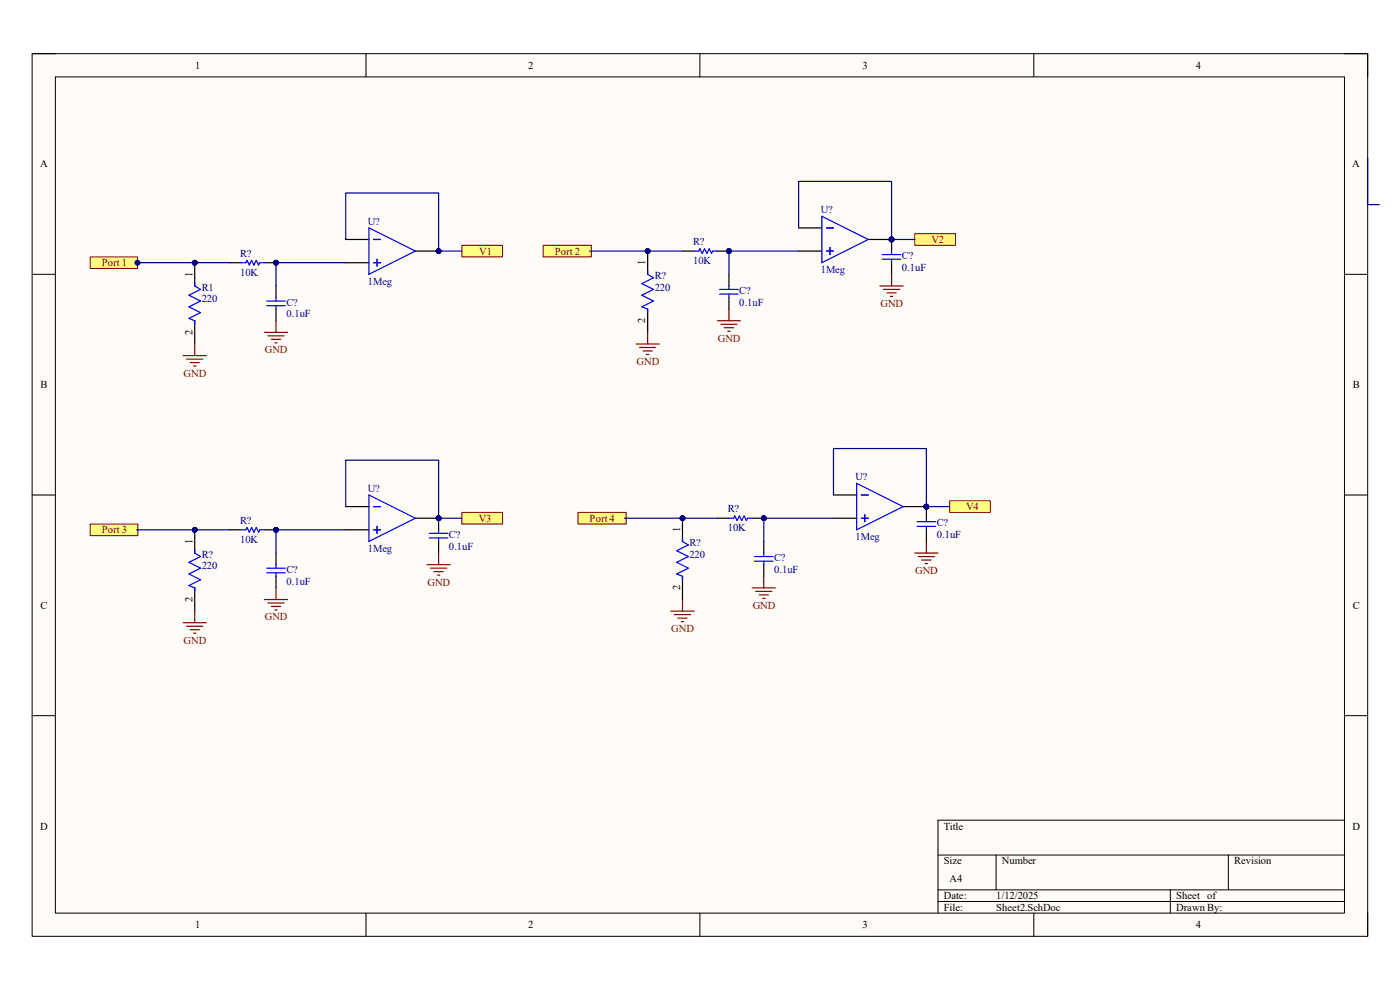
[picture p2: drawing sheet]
<svg xmlns="http://www.w3.org/2000/svg" width="297mm" height="210mm" viewBox="0 0 297 210" stroke-linecap="round" stroke-linejoin="round" font-family="sans-serif">
<path d="M6.8 11.4h283.4v187.2h-283.4z" fill-rule="evenodd" fill="#fffcf8"/>
<path d="M6.8 11.4h283.4v187.2h-283.4z" fill="none" stroke="#000" stroke-width=".21"/>
<path d="M11.7 16.3h273.5v177.4h-273.5z" fill-rule="evenodd" fill="#fffcf8"/>
<g fill="none" stroke="#000" stroke-width=".21">
<path d="M6.8 11.4h4.9M11.7 16.3h273.5v177.4h-273.5zM77.6 11.4v4.9M148.5 11.4v4.9M219.3 11.4v4.9M285.2 11.4h5v4.9M6.8 58.2h4.9M285.2 58.2h5M6.8 105h4.9M285.2 105h5M6.8 151.8h4.9M285.2 151.8h5"/>
<path d="M285.2 174h-86.2v19.7M77.6 193.7v4.9M148.5 193.7v4.9M199 181.4h86.2M199 188.8h86.2M199 191.2h86.2M211.3 181.4v7.4M219.3 193.7v4.9M248.3 188.8v4.9M260.6 181.4v7.4M290.2 193.7v4.9"/>
</g>
<circle cx="93" cy="53.3" r=".49" fill="#000080"/>
<circle cx="93" cy="53.3" r=".49" fill="none" stroke="#000080" stroke-width=".21"/>
<path d="M73.3 50.8h5M73.3 55.7h5M88.1 53.3h4.9" fill="none" stroke="#000" stroke-width=".25"/>
<circle cx="93" cy="53.3" r=".49" fill="#000080"/>
<circle cx="93" cy="53.3" r=".49" fill="none" stroke="#000080" stroke-width=".21"/>
<path d="M78.3 48.3l9.8 5-9.8 4.9zM79.3 50.8h1.4M79.3 55.7h1.4M80 55v1.5" fill="none" stroke="#00f" stroke-width=".25"/>
<circle cx="41.3" cy="55.7" r=".49" fill="#000080"/>
<circle cx="41.3" cy="55.7" r=".49" fill="none" stroke="#000080" stroke-width=".21"/>
<path d="M41.3 55.7v5" fill="none" stroke="#000" stroke-width=".25"/>
<circle cx="41.3" cy="55.7" r=".49" fill="#000080"/>
<circle cx="41.3" cy="55.7" r=".49" fill="none" stroke="#000080" stroke-width=".21"/>
<path d="M41.3 68v5" fill="none" stroke="#000" stroke-width=".25"/>
<path d="M41.3 59.9v.8l1.2 .7-2.4 1.2 2.4 1.3-2.4 1.2 2.4 1.2-2.4 1.3 1.2 .4v.8" fill="none" stroke="#00f" stroke-width=".25"/>
<path d="M19.1 54.5h10.1v2.5h-10.1z" fill-rule="evenodd" fill="#ffff80"/>
<path d="M19.1 54.5h10.1v2.5h-10.1z" fill="none" stroke="#800000" stroke-width=".21"/>
<circle cx="29.2" cy="55.7" r=".49" fill="#000080"/>
<circle cx="29.2" cy="55.7" r=".49" fill="none" stroke="#000080" stroke-width=".21"/>
<path d="M38.8 75.4h5M39.6 76.2h3.4M40.3 76.9h2M41.1 77.7h.5M41.3 73v2.4" fill="none" stroke="#800000" stroke-width=".25"/>
<circle cx="58.6" cy="55.7" r=".49" fill="#000080"/>
<circle cx="58.6" cy="55.7" r=".49" fill="none" stroke="#000080" stroke-width=".21"/>
<path d="M56.1 55.7h2.5" fill="none" stroke="#000" stroke-width=".25"/>
<circle cx="58.6" cy="55.7" r=".49" fill="#000080"/>
<circle cx="58.6" cy="55.7" r=".49" fill="none" stroke="#000080" stroke-width=".21"/>
<path d="M48.7 55.7h2.5M58.6 60.7v2.4M58.6 65.6v2.4" fill="none" stroke="#000" stroke-width=".25"/>
<path d="M51.2 55.7h1l.2-.5 .5 1 .5-1 .5 1 .5-1 .5 1 .2-.5h1M56.6 63.9h3.9M56.6 64.8h3.9M58.6 63.1v.8M58.6 64.8v.8" fill="none" stroke="#00f" stroke-width=".25"/>
<path d="M56.1 70.5h4.9M56.8 71.2h3.5M57.6 72h1.9M58.3 72.7h.5M58.6 68v2.5" fill="none" stroke="#800000" stroke-width=".25"/>
<path d="M98 52h8.6v2.5h-8.6z" fill-rule="evenodd" fill="#ffff80"/>
<path d="M98 52h8.6v2.5h-8.6z" fill="none" stroke="#800000" stroke-width=".21"/>
<path d="M290.2 33.6v9.8h2.4M29 55.7h12.3" fill="none" stroke="#000080" stroke-width=".25"/>
<circle cx="29.2" cy="55.7" r=".49" fill="#000080"/>
<circle cx="29.2" cy="55.7" r=".49" fill="none" stroke="#000080" stroke-width=".21"/>
<circle cx="41.3" cy="55.7" r=".49" fill="#000080"/>
<circle cx="41.3" cy="55.7" r=".49" fill="none" stroke="#000080" stroke-width=".21"/>
<path d="M41.3 55.7h7.4" fill="none" stroke="#000080" stroke-width=".25"/>
<circle cx="41.3" cy="55.7" r=".49" fill="#000080"/>
<circle cx="41.3" cy="55.7" r=".49" fill="none" stroke="#000080" stroke-width=".21"/>
<path d="M58.6 55.7v5" fill="none" stroke="#000080" stroke-width=".25"/>
<circle cx="58.6" cy="55.7" r=".49" fill="#000080"/>
<circle cx="58.6" cy="55.7" r=".49" fill="none" stroke="#000080" stroke-width=".21"/>
<path d="M58.6 55.7h14.7" fill="none" stroke="#000080" stroke-width=".25"/>
<circle cx="58.6" cy="55.7" r=".49" fill="#000080"/>
<circle cx="58.6" cy="55.7" r=".49" fill="none" stroke="#000080" stroke-width=".21"/>
<path d="M93 53.3h5" fill="none" stroke="#000080" stroke-width=".25"/>
<circle cx="93" cy="53.3" r=".49" fill="#000080"/>
<circle cx="93" cy="53.3" r=".49" fill="none" stroke="#000080" stroke-width=".21"/>
<path d="M73.3 50.8v-9.9h19.7v12.4" fill="none" stroke="#000080" stroke-width=".25"/>
<circle cx="93" cy="53.3" r=".49" fill="#000080"/>
<circle cx="93" cy="53.3" r=".49" fill="none" stroke="#000080" stroke-width=".21"/>
<circle cx="189.1" cy="50.8" r=".49" fill="#000080"/>
<circle cx="189.1" cy="50.8" r=".49" fill="none" stroke="#000080" stroke-width=".21"/>
<path d="M169.4 48.3h5M169.4 53.3h5M184.2 50.8h4.9" fill="none" stroke="#000" stroke-width=".25"/>
<circle cx="189.1" cy="50.8" r=".49" fill="#000080"/>
<circle cx="189.1" cy="50.8" r=".49" fill="none" stroke="#000080" stroke-width=".21"/>
<path d="M174.4 45.9l9.8 4.9-9.8 4.9zM175.3 48.3h1.5M175.3 53.3h1.5M176.1 52.5v1.5" fill="none" stroke="#00f" stroke-width=".25"/>
<circle cx="137.4" cy="53.3" r=".49" fill="#000080"/>
<circle cx="137.4" cy="53.3" r=".49" fill="none" stroke="#000080" stroke-width=".21"/>
<path d="M137.4 53.3v4.9" fill="none" stroke="#000" stroke-width=".25"/>
<circle cx="137.4" cy="53.3" r=".49" fill="#000080"/>
<circle cx="137.4" cy="53.3" r=".49" fill="none" stroke="#000080" stroke-width=".21"/>
<path d="M137.4 65.6v4.9" fill="none" stroke="#000" stroke-width=".25"/>
<path d="M137.4 57.5v.7l1.2 .7-2.4 1.3 2.4 1.2-2.4 1.2 2.4 1.3-2.4 1.2 1.2 .5v.7" fill="none" stroke="#00f" stroke-width=".25"/>
<path d="M115.2 52h10.2v2.5h-10.2z" fill-rule="evenodd" fill="#ffff80"/>
<path d="M115.2 52h10.2v2.5h-10.2z" fill="none" stroke="#800000" stroke-width=".21"/>
<path d="M134.9 73h5M135.7 73.7h3.4M136.4 74.5h2M137.2 75.2h.4M137.4 70.5v2.5" fill="none" stroke="#800000" stroke-width=".25"/>
<circle cx="154.6" cy="53.3" r=".49" fill="#000080"/>
<circle cx="154.6" cy="53.3" r=".49" fill="none" stroke="#000080" stroke-width=".21"/>
<path d="M152.2 53.3h2.4" fill="none" stroke="#000" stroke-width=".25"/>
<circle cx="154.6" cy="53.3" r=".49" fill="#000080"/>
<circle cx="154.6" cy="53.3" r=".49" fill="none" stroke="#000080" stroke-width=".21"/>
<path d="M144.8 53.3h2.5M154.6 58.2v2.5M154.6 63.1v2.5" fill="none" stroke="#000" stroke-width=".25"/>
<path d="M147.3 53.3h.9l.3-.5 .5 1 .5-1 .5 1 .5-1 .5 1 .2-.5h1M152.7 61.4h3.9M152.7 62.4h3.9M154.6 60.7v.7M154.6 62.4v.7" fill="none" stroke="#00f" stroke-width=".25"/>
<path d="M152.2 68.1h4.9M152.9 68.8h3.5M153.7 69.5h1.9M154.4 70.3h.5M154.6 65.6v2.5" fill="none" stroke="#800000" stroke-width=".25"/>
<path d="M194.1 49.6h8.6v2.4h-8.6z" fill-rule="evenodd" fill="#ffff80"/>
<path d="M194.1 49.6h8.6v2.4h-8.6z" fill="none" stroke="#800000" stroke-width=".21"/>
<path d="M125.1 53.3h12.3" fill="none" stroke="#000080" stroke-width=".25"/>
<circle cx="137.4" cy="53.3" r=".49" fill="#000080"/>
<circle cx="137.4" cy="53.3" r=".49" fill="none" stroke="#000080" stroke-width=".21"/>
<path d="M137.4 53.3h7.4" fill="none" stroke="#000080" stroke-width=".25"/>
<circle cx="137.4" cy="53.3" r=".49" fill="#000080"/>
<circle cx="137.4" cy="53.3" r=".49" fill="none" stroke="#000080" stroke-width=".21"/>
<path d="M154.6 53.3v4.9" fill="none" stroke="#000080" stroke-width=".25"/>
<circle cx="154.6" cy="53.3" r=".49" fill="#000080"/>
<circle cx="154.6" cy="53.3" r=".49" fill="none" stroke="#000080" stroke-width=".21"/>
<path d="M154.6 53.3h14.8" fill="none" stroke="#000080" stroke-width=".25"/>
<circle cx="154.6" cy="53.3" r=".49" fill="#000080"/>
<circle cx="154.6" cy="53.3" r=".49" fill="none" stroke="#000080" stroke-width=".21"/>
<path d="M189.1 50.8h5" fill="none" stroke="#000080" stroke-width=".25"/>
<circle cx="189.1" cy="50.8" r=".49" fill="#000080"/>
<circle cx="189.1" cy="50.8" r=".49" fill="none" stroke="#000080" stroke-width=".21"/>
<path d="M169.4 48.3v-9.8h19.7v12.3" fill="none" stroke="#000080" stroke-width=".25"/>
<circle cx="189.1" cy="50.8" r=".49" fill="#000080"/>
<circle cx="189.1" cy="50.8" r=".49" fill="none" stroke="#000080" stroke-width=".21"/>
<circle cx="93" cy="109.9" r=".49" fill="#000080"/>
<circle cx="93" cy="109.9" r=".49" fill="none" stroke="#000080" stroke-width=".21"/>
<path d="M73.3 107.5h5M73.3 112.4h5M88.1 109.9h4.9" fill="none" stroke="#000" stroke-width=".25"/>
<circle cx="93" cy="109.9" r=".49" fill="#000080"/>
<circle cx="93" cy="109.9" r=".49" fill="none" stroke="#000080" stroke-width=".21"/>
<path d="M78.3 105l9.8 4.9-9.8 5zM79.3 107.5h1.4M79.3 112.4h1.4M80 111.7v1.4" fill="none" stroke="#00f" stroke-width=".25"/>
<circle cx="41.3" cy="112.4" r=".49" fill="#000080"/>
<circle cx="41.3" cy="112.4" r=".49" fill="none" stroke="#000080" stroke-width=".21"/>
<path d="M41.3 112.4v4.9" fill="none" stroke="#000" stroke-width=".25"/>
<circle cx="41.3" cy="112.4" r=".49" fill="#000080"/>
<circle cx="41.3" cy="112.4" r=".49" fill="none" stroke="#000080" stroke-width=".21"/>
<path d="M41.3 124.7v4.9" fill="none" stroke="#000" stroke-width=".25"/>
<path d="M41.3 116.6v.7l1.2 .8-2.4 1.2 2.4 1.2-2.4 1.3 2.4 1.2-2.4 1.2 1.2 .5v.8" fill="none" stroke="#00f" stroke-width=".25"/>
<path d="M19.1 111.2h10.2v2.4h-10.2z" fill-rule="evenodd" fill="#ffff80"/>
<path d="M19.1 111.2h10.2v2.4h-10.2z" fill="none" stroke="#800000" stroke-width=".21"/>
<path d="M38.8 132.1h5M39.6 132.8h3.4M40.3 133.6h2M41.1 134.3h.5M41.3 129.6v2.5" fill="none" stroke="#800000" stroke-width=".25"/>
<circle cx="58.6" cy="112.4" r=".49" fill="#000080"/>
<circle cx="58.6" cy="112.4" r=".49" fill="none" stroke="#000080" stroke-width=".21"/>
<path d="M56.1 112.4h2.5" fill="none" stroke="#000" stroke-width=".25"/>
<circle cx="58.6" cy="112.4" r=".49" fill="#000080"/>
<circle cx="58.6" cy="112.4" r=".49" fill="none" stroke="#000080" stroke-width=".21"/>
<path d="M48.7 112.4h2.5M58.6 117.3v2.5M58.6 122.3v2.4" fill="none" stroke="#000" stroke-width=".25"/>
<path d="M51.2 112.4h.9l.3-.5 .5 1 .5-1 .5 1 .5-1 .5 1 .2-.5h1M58.6 119.8v.7M56.6 120.5h3.9M56.6 121.5h3.9M58.6 121.5v.8" fill="none" stroke="#00f" stroke-width=".25"/>
<path d="M56.1 127.2h4.9M56.8 127.9h3.5M57.6 128.7h1.9M58.3 129.4h.5M58.6 124.7v2.5" fill="none" stroke="#800000" stroke-width=".25"/>
<path d="M98 108.7h8.6v2.5h-8.6z" fill-rule="evenodd" fill="#ffff80"/>
<path d="M98 108.7h8.6v2.5h-8.6z" fill="none" stroke="#800000" stroke-width=".21"/>
<path d="M29 112.4h12.3" fill="none" stroke="#000080" stroke-width=".25"/>
<circle cx="41.3" cy="112.4" r=".49" fill="#000080"/>
<circle cx="41.3" cy="112.4" r=".49" fill="none" stroke="#000080" stroke-width=".21"/>
<path d="M41.3 112.4h7.4" fill="none" stroke="#000080" stroke-width=".25"/>
<circle cx="41.3" cy="112.4" r=".49" fill="#000080"/>
<circle cx="41.3" cy="112.4" r=".49" fill="none" stroke="#000080" stroke-width=".21"/>
<path d="M58.6 112.4v4.9" fill="none" stroke="#000080" stroke-width=".25"/>
<circle cx="58.6" cy="112.4" r=".49" fill="#000080"/>
<circle cx="58.6" cy="112.4" r=".49" fill="none" stroke="#000080" stroke-width=".21"/>
<path d="M58.6 112.4h14.7" fill="none" stroke="#000080" stroke-width=".25"/>
<circle cx="58.6" cy="112.4" r=".49" fill="#000080"/>
<circle cx="58.6" cy="112.4" r=".49" fill="none" stroke="#000080" stroke-width=".21"/>
<path d="M93 109.9h5" fill="none" stroke="#000080" stroke-width=".25"/>
<circle cx="93" cy="109.9" r=".49" fill="#000080"/>
<circle cx="93" cy="109.9" r=".49" fill="none" stroke="#000080" stroke-width=".21"/>
<path d="M73.3 107.5v-9.9h19.7v12.3" fill="none" stroke="#000080" stroke-width=".25"/>
<circle cx="93" cy="109.9" r=".49" fill="#000080"/>
<circle cx="93" cy="109.9" r=".49" fill="none" stroke="#000080" stroke-width=".21"/>
<circle cx="196.5" cy="107.5" r=".49" fill="#000080"/>
<circle cx="196.5" cy="107.5" r=".49" fill="none" stroke="#000080" stroke-width=".21"/>
<path d="M176.8 105h4.9M176.8 109.9h4.9M191.6 107.5h4.9" fill="none" stroke="#000" stroke-width=".25"/>
<circle cx="196.5" cy="107.5" r=".49" fill="#000080"/>
<circle cx="196.5" cy="107.5" r=".49" fill="none" stroke="#000080" stroke-width=".21"/>
<path d="M181.7 102.5l9.9 5-9.9 4.9zM182.7 105h1.5M182.7 109.9h1.5M183.5 109.2v1.5" fill="none" stroke="#00f" stroke-width=".25"/>
<circle cx="144.8" cy="109.9" r=".49" fill="#000080"/>
<circle cx="144.8" cy="109.9" r=".49" fill="none" stroke="#000080" stroke-width=".21"/>
<path d="M144.8 109.9v5" fill="none" stroke="#000" stroke-width=".25"/>
<circle cx="144.8" cy="109.9" r=".49" fill="#000080"/>
<circle cx="144.8" cy="109.9" r=".49" fill="none" stroke="#000080" stroke-width=".21"/>
<path d="M144.8 122.3v4.9" fill="none" stroke="#000" stroke-width=".25"/>
<path d="M144.8 114.1v.8l1.2 .7-2.4 1.2 2.4 1.3-2.4 1.2 2.4 1.2-2.4 1.3 1.2 .5v.7" fill="none" stroke="#00f" stroke-width=".25"/>
<path d="M122.6 108.7h10.2v2.5h-10.2z" fill-rule="evenodd" fill="#ffff80"/>
<path d="M122.6 108.7h10.2v2.5h-10.2z" fill="none" stroke="#800000" stroke-width=".21"/>
<path d="M142.3 129.6h5M143.1 130.4h3.4M143.8 131.1h2M144.5 131.9h.5M144.8 127.2v2.4" fill="none" stroke="#800000" stroke-width=".25"/>
<circle cx="162" cy="109.9" r=".49" fill="#000080"/>
<circle cx="162" cy="109.9" r=".49" fill="none" stroke="#000080" stroke-width=".21"/>
<path d="M159.6 109.9h2.4" fill="none" stroke="#000" stroke-width=".25"/>
<circle cx="162" cy="109.9" r=".49" fill="#000080"/>
<circle cx="162" cy="109.9" r=".49" fill="none" stroke="#000080" stroke-width=".21"/>
<path d="M152.2 109.9h2.4M162 114.9v2.4M162 119.8v2.5" fill="none" stroke="#000" stroke-width=".25"/>
<path d="M154.6 109.9h1l.3-.5 .5 1 .5-1 .5 1 .5-1 .4 1 .3-.5h1M160.1 118.1h3.9M160.1 119h3.9M162 117.3v.8M162 119v.8" fill="none" stroke="#00f" stroke-width=".25"/>
<path d="M159.6 124.7h4.9M160.3 125.5h3.5M161.1 126.2h1.9M161.8 126.9h.5M162 122.3v2.4" fill="none" stroke="#800000" stroke-width=".25"/>
<path d="M201.5 106.2h8.6v2.5h-8.6z" fill-rule="evenodd" fill="#ffff80"/>
<path d="M201.5 106.2h8.6v2.5h-8.6z" fill="none" stroke="#800000" stroke-width=".21"/>
<path d="M132.5 109.9h12.3" fill="none" stroke="#000080" stroke-width=".25"/>
<circle cx="144.8" cy="109.9" r=".49" fill="#000080"/>
<circle cx="144.8" cy="109.9" r=".49" fill="none" stroke="#000080" stroke-width=".21"/>
<path d="M144.8 109.9h7.4" fill="none" stroke="#000080" stroke-width=".25"/>
<circle cx="144.8" cy="109.9" r=".49" fill="#000080"/>
<circle cx="144.8" cy="109.9" r=".49" fill="none" stroke="#000080" stroke-width=".21"/>
<path d="M162 109.9v5" fill="none" stroke="#000080" stroke-width=".25"/>
<circle cx="162" cy="109.9" r=".49" fill="#000080"/>
<circle cx="162" cy="109.9" r=".49" fill="none" stroke="#000080" stroke-width=".21"/>
<path d="M162 109.9h14.8" fill="none" stroke="#000080" stroke-width=".25"/>
<circle cx="162" cy="109.9" r=".49" fill="#000080"/>
<circle cx="162" cy="109.9" r=".49" fill="none" stroke="#000080" stroke-width=".21"/>
<path d="M196.5 107.5h5" fill="none" stroke="#000080" stroke-width=".25"/>
<circle cx="196.5" cy="107.5" r=".49" fill="#000080"/>
<circle cx="196.5" cy="107.5" r=".49" fill="none" stroke="#000080" stroke-width=".21"/>
<path d="M176.8 105v-9.8h19.7v12.3" fill="none" stroke="#000080" stroke-width=".25"/>
<circle cx="196.5" cy="107.5" r=".49" fill="#000080"/>
<circle cx="196.5" cy="107.5" r=".49" fill="none" stroke="#000080" stroke-width=".21"/>
<circle cx="189.1" cy="50.8" r=".49" fill="#000080"/>
<circle cx="189.1" cy="50.8" r=".49" fill="none" stroke="#000080" stroke-width=".21"/>
<path d="M189.1 50.8v2.5M189.1 55.7v2.5" fill="none" stroke="#000" stroke-width=".25"/>
<circle cx="189.1" cy="50.8" r=".49" fill="#000080"/>
<circle cx="189.1" cy="50.8" r=".49" fill="none" stroke="#000080" stroke-width=".21"/>
<path d="M187.2 54h3.9M187.2 55h3.9M189.1 53.3v.7M189.1 55v.7" fill="none" stroke="#00f" stroke-width=".25"/>
<path d="M189.1 58.2v2.5M186.7 60.7h4.9M187.4 61.4h3.5M188.2 62.1h1.9M188.9 62.9h.5" fill="none" stroke="#800000" stroke-width=".25"/>
<circle cx="196.5" cy="107.5" r=".49" fill="#000080"/>
<circle cx="196.5" cy="107.5" r=".49" fill="none" stroke="#000080" stroke-width=".21"/>
<path d="M196.5 107.5v2.4M196.5 112.4v2.5" fill="none" stroke="#000" stroke-width=".25"/>
<circle cx="196.5" cy="107.5" r=".49" fill="#000080"/>
<circle cx="196.5" cy="107.5" r=".49" fill="none" stroke="#000080" stroke-width=".21"/>
<path d="M194.6 110.7h3.9M194.6 111.7h3.9M196.5 109.9v.8M196.5 111.7v.7" fill="none" stroke="#00f" stroke-width=".25"/>
<path d="M194.1 117.3h4.9M194.8 118.1h3.5M195.5 118.8h2M196.3 119.5h.5M196.5 114.9v2.4" fill="none" stroke="#800000" stroke-width=".25"/>
<circle cx="93" cy="109.9" r=".49" fill="#000080"/>
<circle cx="93" cy="109.9" r=".49" fill="none" stroke="#000080" stroke-width=".21"/>
<path d="M93 109.9v2.5M93 114.9v2.4" fill="none" stroke="#000" stroke-width=".25"/>
<circle cx="93" cy="109.9" r=".49" fill="#000080"/>
<circle cx="93" cy="109.9" r=".49" fill="none" stroke="#000080" stroke-width=".21"/>
<path d="M91.1 113.1h3.9M91.1 114.1h3.9M93 112.4v.7M93 114.1v.8" fill="none" stroke="#00f" stroke-width=".25"/>
<path d="M90.6 119.8h4.9M93 117.3v2.5M91.3 120.5h3.5M92.1 121.3h1.9M92.8 122h.5" fill="none" stroke="#800000" stroke-width=".25"/>
<g font-size="2.2">
<text x="41.4" y="14.6">1</text>
<text x="112.1" y="14.6">2</text>
<text x="183" y="14.6">3</text>
<text x="253.7" y="14.6">4</text>
<text x="8.5" y="35.5">A</text>
<text x="286.9" y="35.5">A</text>
<text x="40.8" y="58.7" transform="rotate(-90 40.8 58.7)">1</text>
<text x="136.9" y="56.2" transform="rotate(-90 136.9 56.2)">1</text>
<text x="40.8" y="71" transform="rotate(-90 40.8 71)">2</text>
<text x="136.9" y="68.6" transform="rotate(-90 136.9 68.6)">2</text>
<text x="8.6" y="82.3">B</text>
<text x="287" y="82.3">B</text>
<text x="144.3" y="112.9" transform="rotate(-90 144.3 112.9)">1</text>
<text x="40.8" y="115.4" transform="rotate(-90 40.8 115.4)">1</text>
<text x="144.3" y="125.2" transform="rotate(-90 144.3 125.2)">2</text>
<text x="8.6" y="129.2">C</text>
<text x="40.8" y="127.7" transform="rotate(-90 40.8 127.7)">2</text>
<text x="287" y="129.2">C</text>
<text x="8.5" y="176">D</text>
<text x="200.2" y="176">Title</text>
<text x="286.9" y="176">D</text>
<text x="200.2" y="183.3">Size</text>
<text x="212.6" y="183.3">Number</text>
<text x="261.8" y="183.3">Revision</text>
<text x="200.2" y="190.8">Date:</text>
<text x="201.5" y="187.1">A4</text>
<text x="211.3" y="190.8">1/12/2025</text>
<text x="249.5" y="190.8">Sheet of</text>
<text x="41.4" y="196.9">1</text>
<text x="112.1" y="196.9">2</text>
<text x="183" y="196.9">3</text>
<text x="200.2" y="193.2">File:</text>
<text x="211.3" y="193.2">Sheet2.SchDoc</text>
<text x="249.5" y="193.2">Drawn By:</text>
<text x="253.7" y="196.9">4</text>
</g>
<g font-size="2.2" fill="#000080">
<text x="78" y="47.6">U?</text>
<text x="174.1" y="45.1">U?</text>
<text x="147" y="52">R?</text>
<text x="50.9" y="58.5">10K</text>
<text x="50.9" y="54.5">R?</text>
<text x="138.9" y="59.2">R?</text>
<text x="147" y="56">10K</text>
<text x="174.1" y="58">1Meg</text>
<text x="191.3" y="57.4">0.1uF</text>
<text x="191.3" y="55">C?</text>
<text x="42.8" y="61.6">R1</text>
<text x="42.8" y="64.1">220</text>
<text x="60.8" y="64.9">C?</text>
<text x="78" y="60.4">1Meg</text>
<text x="138.9" y="61.6">220</text>
<text x="156.8" y="64.9">0.1uF</text>
<text x="156.8" y="62.4">C?</text>
<text x="60.8" y="67.3">0.1uF</text>
<text x="181.5" y="101.8">U?</text>
<text x="78" y="104.3">U?</text>
<text x="50.9" y="111.2">R?</text>
<text x="154.4" y="112.6">10K</text>
<text x="154.4" y="108.7">R?</text>
<text x="198.8" y="111.7">C?</text>
<text x="42.8" y="118.3">R?</text>
<text x="50.9" y="115.1">10K</text>
<text x="78" y="117.1">1Meg</text>
<text x="95.2" y="116.6">0.1uF</text>
<text x="95.2" y="114.1">C?</text>
<text x="146.3" y="115.9">R?</text>
<text x="146.3" y="118.3">220</text>
<text x="164.3" y="119">C?</text>
<text x="181.5" y="114.6">1Meg</text>
<text x="198.8" y="114.1">0.1uF</text>
<text x="42.8" y="120.8">220</text>
<text x="60.8" y="124">0.1uF</text>
<text x="60.8" y="121.5">C?</text>
<text x="164.3" y="121.5">0.1uF</text>
</g>
<g font-size="2.2" fill="#800000">
<text x="197.6" y="51.6">V2</text>
<text x="21.6" y="56.5">Port 1</text>
<text x="101.7" y="54">V1</text>
<text x="117.7" y="54">Port 2</text>
<text x="186.8" y="65.1">GND</text>
<text x="56.2" y="75">GND</text>
<text x="135" y="77.4">GND</text>
<text x="152.3" y="72.5">GND</text>
<text x="38.9" y="79.9">GND</text>
<text x="21.6" y="113.2">Port 3</text>
<text x="101.6" y="110.7">V3</text>
<text x="125.1" y="110.7">Port 4</text>
<text x="205" y="108.2">V4</text>
<text x="90.7" y="124.2">GND</text>
<text x="194.1" y="121.8">GND</text>
<text x="56.2" y="131.6">GND</text>
<text x="159.7" y="129.2">GND</text>
<text x="38.9" y="136.6">GND</text>
<text x="142.4" y="134.1">GND</text>
</g>
</svg>
